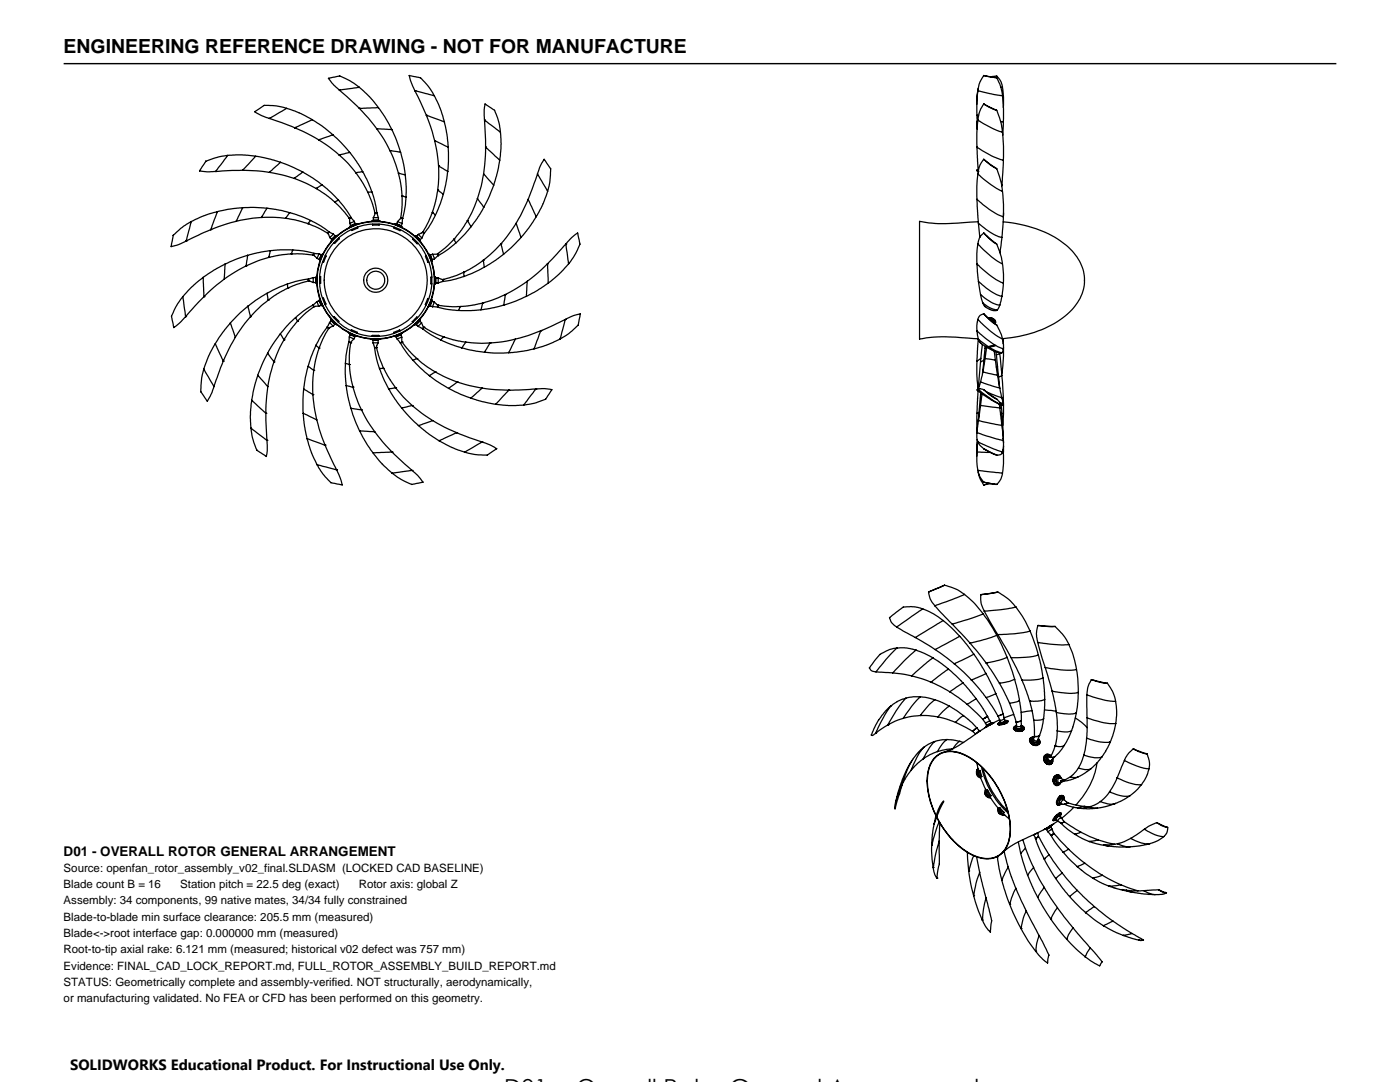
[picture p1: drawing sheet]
<svg xmlns="http://www.w3.org/2000/svg" width="279mm" height="216mm" viewBox="0 0 279 216" stroke-linecap="round" stroke-linejoin="round" font-family="sans-serif">
<g fill="none" stroke="#000" stroke-width=".25">
<path d="M67.7 18l4 3.6M67.7 18h.1M67.8 15.2l-2.3 .4 1.1 1.4 1.1 1M67.8 15.2l2.2 1 1.7 1.2M71.7 17.4l2.3 2.2 1.5 1.9M71.7 17.4l-4 .6M82.8 18.1l2.3 4.9M82.8 18.1l-.9-2.2-.2-.8 2 .4a10.8 10.8 0 0 1 3 3.6M82.8 18.1l3.9 1M82.8 18.1h.1M86.7 19.1l1.1 2.5 .9 2.7M195.2 18.1l-.3 2.4 .1 2.5"/>
<path d="M195.2 18l-.3 2.8M195.2 18.1l3.1 .7 1.8 .3M195.2 18h.1M195.2 17.7v.3M196.3 15.1l-.9 1.7-.2 1.3M196.3 15.1l2.6 .4zM197.8 15.3l1-.1a2.87 2.87 0 0 1 1.3 2.2M198.9 15.5l.3 .6a7.3 7.3 0 0 1 .9 3M200.1 19.1l.2 2.6-.1 2.6M200.1 17.4l.2 2-.1 2.1M200.1 17.4l-.4 .1M41.1 32.2l-1.3 1.9 1.5 .2 1.7-.1"/>
<path d="M43 34.2h.1M45.4 31l3-.1 2.6 .3M45.4 31l-1.7 .3-2.6 .9M45.4 31l-2.4 3.2M48.4 34l-5.4 .2M48.4 34l2.7 .1 2.7 .3M48.4 34h.1M51 31.2l2.9 .6 2.1 .6M51 31.2l-2.6 2.8M53.8 34.4l2.5 .5 2.4 .7M53.8 23.6l5 1.9M53.8 23.6h.1"/>
<path d="M56 32.4l4.4 1.9M56 32.4l-2.2 2M57.2 21.6l2.5 .9 2.6 1.4M57.2 21.6a10.1 10.1 0 0 0-4.6-.5l-1.8 1.2 1.3 .7 1.7 .6M57.2 21.6l-3.4 2M58.7 35.6l2.3 .9 2.1 1.1M58.7 35.6h.1M58.8 25.5l2.4 1.1 2.4 1.3M58.8 25.5h.1M60.4 34.3l2 1.2 1.9 1.4M60.4 34.3l-1.7 1.3M62.3 23.9l2.1 1.3 2.1 1.7"/>
<path d="M62.3 23.9l-3.5 1.6M63.1 37.6l1.7 1.1 2 1.6M63.1 37.6h.1M63.6 27.9l2.1 1.4 2 1.6M64.3 36.9l1.8 1.5 1.5 1.5M64.3 36.9l-1.2 .7M66.5 26.9l1.6 1.5 1.7 2M66.5 26.9l-2.9 1M67.6 39.9l1 1.3 1.5 2.2M67.6 39.9l-.8 .4M67.7 30.9l1.8 1.7 1.5 1.9M67.7 30.9h.1"/>
<path d="M69.8 30.4l1.4 1.8 1.2 2.1M69.8 30.4l-2.1 .5M71 34.5l1.4 2 1 1.8M71 34.5h.1M71.7 21.6l1.8 2 1.7 2.1M71.7 21.6h.1M72.4 34.3l.8 1.4 1 2.6M72.4 34.3l-1.4 .2M73.4 38.3l1 2.7 .4 1.5M73.4 38.3h.1M74.2 38.3l.6 2 .4 2.2M74.2 38.3h-.8"/>
<path d="M75.2 25.7l1.4 2.1 1.2 2.3M75.2 25.7l3 .2M75.5 21.5l1.3 1.7 1.4 2.7M75.5 21.5l-3.8 .1M77.8 30.1l.7 1.4 1 3.1M77.8 30.1l2.1 .3M77.8 30.1h.1M78.2 25.9l.9 2 .8 2.5M79.5 34.6l.5 2 .2 2.5M79.5 34.6l1.4 .3M79.5 34.6h.1M79.9 30.4l.7 2.4 .3 2.1"/>
<path d="M80.2 39.1l.1 1.9-.3 2.4M80.2 39.1l.8 .2M80.2 39.1h.1M80.9 34.9l.2 2.3-.1 2.1M81 39.3l-.1 1.7-.5 2.6M85.1 23l.9 2.5 .7 2.6M85.1 23l3.6 1.3M85.1 23h.1M86.7 28.1l.5 2.5 .3 2.5M86.7 28.1l2.8 1.3M87.3 37.9l-.3 2.2-.7 2.3M87.3 37.9l1.2 .9"/>
<path d="M87.3 37.9h.1M87.5 33.1l.1 2.4-.3 2.4M87.5 33.1l1.9 1.1M87.5 33.1h.1M88.5 38.8l-.6 1.8-1 2.3M88.7 24.3l.5 2.4 .3 2.7M89.4 34.2l-.4 2.6-.5 2M89.5 29.4l-.1 4.8M95.3 39.7l-1.1 2.7-.9 1.6M95.3 39.7l1.3 1.6M95.3 39.7h.1M96.5 34.7l-.5 2.5-.7 2.4"/>
<path d="M96.5 34.7l2 2.2M96.7 24l.2 5.4M96.7 24l-.1-2.1 .2-1.2 1.7 1.2a9.6 9.6 0 0 1 1.4 4.5M96.7 24l3.2 2.4M96.7 24h.1M96.9 29.4l-.4 5.3M96.9 29.4l2.8 2.6M96.9 29.4h.1M98.5 36.9l-1 2.7-.9 1.7M99.7 32l-.4 2.1-.8 2.8M99.9 26.4l.1 2.4-.3 3.2M105.4 39.8l-2.4 4.8"/>
<path d="M105.4 39.8l1.6 3.5M107.3 34.7l-1.9 5.1M107.3 34.7l.5-1.6 .8-1.3 1.2 1.7a10.6 10.6 0 0 1-.5 4.7M107.3 34.7l2 3.5M109.3 38.2l-.9 2.5-1.4 2.6M195 34l.2 .3M195 34l.2 .2M195 29.4l.2 4.8M195 23l.1 2M195 25.5v.3M195 39.8l.1 .1a18.8 18.8 0 0 0 4.5 3.1l.6 .3M195 29.4l.2 .1a16 16 0 0 0 4.7 2.4l.3 .1"/>
<path d="M195 23l.3 .1M195 33.9l.2-.1zM195 24.1v1.4M195 25.5h.1M195.2 34.7l-.3 4.4 .4 5.5M195.2 24l-.3 2.6 .1 2.8M195.2 34.7l.1 .1a19.9 19.9 0 0 0 4.2 3.1l.6 .3M195.2 34.2h.1M195.2 24l.2 .1a18 18 0 0 0 4.3 2.2l.4 .1M196.3 31.8a5 5 0 0 0-1.1 2.9M196.3 20.7l-.8 1.6-.3 1.7M196.3 31.8l2.6 1.9-1.1-.6z"/>
<path d="M196.3 20.7l2.6 1.3-1.4-.6zM198.9 33.7l.9 2.7 .3 1.8M198.9 22l.9 2.7 .3 1.7M199.7 24.2l.5 .1M199.9 36.9h.1M200 36.9l-.1 .2M200.1 38.2l.2 2.6-.1 2.5M200.1 26.4l.2 2.8-.1 2.8M200.2 32l-.2 4.9M200.2 24.3l-.1 2.7M34.6 47l-.5 2.2 1.5-.4 1.5-.7M36.5 59.2a10.1 10.1 0 0 0-2.2 4.1l.4 2.1 1.2-1 1.1-1.2"/>
<path d="M36.5 59.2l.5 4M37.1 48.1h.1M38.2 44.2l-1.5 .9-2.1 1.9M38.2 44.2l-1.1 3.9M40.5 55.4l-2.5 2.1-1.5 1.7M40.5 55.4l.2 3.8M40.7 59.2l-3.7 4M40.7 59.2h.1M42.1 45.8l-5 2.3M42.1 45.8h.1M43.4 42.2l-2.8 .9-2.4 1.1M43.4 42.2l-1.3 3.6"/>
<path d="M44.7 55.7l-2 1.7-2 1.8M44.9 52.7l-2.1 1.1-2.3 1.6M44.9 52.7l-.2 3M47.1 44.2l-1.7 .4-3.3 1.2M48.4 41.5l-2.9 .3-2.1 .4M48.4 41.5l2.3-.1 2.6 .2M48.4 41.5l-1.3 2.7M49.1 53.1l-4.4 2.6M49.1 53.1h.1M49.4 50.9l-2.4 .9-2.1 .9M49.4 50.9l-.3 2.2M52.2 43.4l-1.7 .1-3.4 .7"/>
<path d="M52.2 43.4h2.4l2.4 .2M52.2 43.4h.1M53.3 41.6l2.8 .4 1.7 .4M53.3 41.6l-1.1 1.8M53.3 58.5l-2.3 1.4-1.5 1.2M53.3 58.5l.2 1.4M53.5 59.9l-1.4 1.1-2.1 2.2M53.5 59.9h.1M53.6 51.4l-1.7 .5-2.8 1.2M53.6 51.4h.1M54 50l-2.7 .4-1.9 .5M54 50l-.4 1.4"/>
<path d="M57 43.6l1.9 .3 2.6 .7M57.4 56.7l-1.7 .6-2.4 1.2M57.4 56.7v.8M57.4 57.5l-2.1 1.1-1.8 1.3M57.4 57.5h.1M57.8 42.4l2.2 .7 2 .9M57.8 42.4l-.8 1.2M58.1 50.7l-2.3 .2-2.2 .5M58.1 50.7h2.2l2.2 .2M58.1 50.7h.1M58.4 49.9l-2.4-.1-2 .2M58.4 49.9l2 .2 2.3 .5"/>
<path d="M58.4 49.9l-.3 .8M61.5 44.6l1.9 .8 2 1.1M61.5 44.6h.1M61.6 55.7l-1.9 .3-2.3 .7M61.6 56.1l-2.4 .7-1.8 .7M61.6 56.1l.9 .3M61.6 55.7v.4M61.6 56.1h.1M62 44l2.1 1.2 1.6 1M62 44l-.5 .6M62.5 50.9l.8 .7M62.5 55.4l-.9 .3"/>
<path d="M62.5 55.4h.5v1h-.5M62.5 50.9h.1M62.5 55.4v1M62.7 50.6h1M62.7 50.6l-.2 .3M63 56.4h.1M63 56.4l.2 .3M63 55.4h.1M63 55.4v1M63.2 56.7h.1M63.2 55.1l-.2 .3M63.2 55.1v1.6"/>
<path d="M63.3 55l-.1 .1M63.3 51.6l.4 .2M63.7 50.6l.4 .2M63.7 50.6l-.4 1M63.7 51.8h.1M63.7 59.9l.4 1M63.8 51.8v.3M63.8 59.7l-.1 .2M63.8 55.2h.2v1.3h-.2M63.8 59.7l.6 1.4M63.8 52.1l.1 .1M63.8 59.6v.1"/>
<path d="M64.1 50.8l-.4 1M64.2 50.8h-.1M64.2 50.8l-.4 1M64.4 59.5h.2l.5 1.1-.2 .1M64.4 50.6h.1M64.4 50.6l-.2 .2M64.4 50.6l-.6 1.5M64.9 51l.2 .1-.5 1.2-.2-.1M65.4 46.5l.4 .9M65.4 46.5h.1M65.7 46.2l.8 .5M65.7 46.2l-.3 .3"/>
<path d="M65.8 47.4l.4 .4M66.1 48.1v.1M66.2 47.8l-.1 .3M66.2 47.8h.1M66.5 46.7l.4 .4M66.5 46.7l-.7 .7M66.8 40.3l2 2.1 .9 1.2M66.8 40.3h.1M66.9 47.1h.1M66.9 47.1l-.7 .7M67 47.1l-.8 .7M67.2 47h.1"/>
<path d="M67.2 47l-.2 .1M67.2 47l-1.1 1.1M67.6 47.5l.1 .2-.9 .9-.2-.2M69.7 43.6l.1 1M69.7 43.6h.1M69.8 45.3l-.1 .1M69.8 44.6l.2 .4M70 45.1l-.2 .2M70 45v.1M70.1 43.4l.6 .8M70.1 43.4l-.4 .2M70.7 44.2l.2 .4"/>
<path d="M70.7 44.2l-.9 .4M70.9 44.6v.1M70.9 44.6l-.9 .4M70.9 44.7h.4M70.9 44.7l-.9 .4M71.3 44.7h.1M71.3 44.7l-1.5 .6M71.3 45.3l.1 .2-.1 .1-1.1 .4-.1-.2M74.2 44.1l1.6 .1M74.2 44.1v.1M74.4 44.7v.2h1.3v-.2M74.5 44l-.3 .1"/>
<path d="M74.5 44h1.1M74.5 43.9v.1M74.5 43.4v.5M74.5 43.4h1M74.5 43.9h1M74.8 42.5l-.3 .9M74.8 42.5h.4M74.8 42.5h.1M75.2 42.5l.3 .9M75.5 43.9l.1 .1M75.5 43.4v.5M75.6 44l.2 .1"/>
<path d="M78.7 45.3l-.1 .2 1.1 .5h.1l.1-.2M78.8 44.7l-.1 .1M78.8 44.7l1.5 .7M79.1 44.7h-.3M79.1 44.7l1 .3M79.1 44.7l1 .4M79.3 44.2l-.2 .5M79.3 44.2l1 .4M80 43.4l-.7 .8M80 43.4l.4 .2M80 43.4h.1M80.1 45.1l.2 .3"/>
<path d="M80.1 45v.1M80.3 45.4h.1M80.3 44.6l-.2 .4M80.4 43.6l-.1 1M82.5 47.6l-.2 .1 1 .9 .1-.1M82.7 47.1h.1M82.8 47.1h.3M82.8 47.1l1.1 1.1M83.1 47.1l.7 .8M83.1 47.1h.1M83.1 47.1l.8 .7M83.5 46.8l-.4 .3"/>
<path d="M83.5 46.8l.7 .7M83.8 47.9l.1 .3M83.9 47.8l-.1 .1M83.9 48.2v.1M84.2 47.5l-.3 .3M84.4 46.3l-.9 .5M84.4 46.3l.3 .3M84.4 46.3h.1M84.7 46.6l-.5 .9M85.1 51.1l-.2 .1 .1 .3 .4 .9 .2-.1M85.5 50.7h.1M85.5 59.7l-.1-.2-.5 1.2 .2 .2"/>
<path d="M85.6 50.7l.2 .2M85.6 50.7l.6 1.5M85.8 50.9h.1M85.8 50.9l.4 1M85.9 50.9l.4 .9M86.1 59.7h.1M86.1 59.7l.1 .3M86.1 59.7l-.6 1.5M86.2 52.2h-.1M86.2 55.3h-.2v1.3h.2M86.2 51.9v.3M86.3 42.4l-.7 1.7-1.2 2.2"/>
<path d="M86.3 51.8l-.1 .1M86.3 42.4l.6 .5M86.3 42.4h.1M86.3 50.7l-.4 .2M86.3 50.7l.4 .9M86.7 51.6l-.4 .2M86.7 55.1v1.7M86.7 56.8h.1M86.7 55.1l.2 .3M86.9 42.9l-1.4 2.5-.8 1.2M86.9 56.5l-.2 .3M86.9 55.4l.1 .1"/>
<path d="M86.9 55.4v1.1M87 56.5h-.1M87 55.5h.5M87 56.5h.5M87 55.5v1M87.3 50.6l-1 .1M87.3 50.6l.2 .4M87.3 50.6h.1M87.5 55.5l.9 .3M87.5 55.5v1M87.5 51l-.8 .6M88.4 56.2l-.9 .3"/>
<path d="M88.4 55.8v.4M88.4 55.8h.1M90.6 47.7l-1.7 1.7-1.6 1.2M90.6 47.7l.4 .8M90.6 47.7h.1M91 48.5l-1.6 1.3-1.9 1.2M92.5 54.3l-1.4 .7-2.7 .8M92.5 54.3l.1 .9M92.5 54.3h.1M92.6 55.2l-2.7 .8-1.5 .2M93.3 44l-1.2 1.9-1.5 1.8M93.3 44l.7 1.2"/>
<path d="M93.3 44h.1M94 45.2l-1.3 1.5-1.7 1.8M96.4 51.9l-1.5 1.1-2.4 1.3M96.4 51.9l.3 1.4M96.4 51.9h.1M96.6 41.3l-1.4 2.3-1.2 1.6M96.7 53.3l-2.5 1.2-1.6 .7M100 48.6l-1.7 1.8-1.9 1.5M100 48.6l.5 2.1M100 48.6h.1M100.5 50.7l-1.6 1.2-2.2 1.4M100.9 58.8l-2.8 1.1-1.8 .6"/>
<path d="M100.9 58.8l-.4 2.1M100.9 58.8h.1M103 44.6l-1.9 2.7-1.1 1.3M103 44.6l1 2.8M104 47.4l-2 2-1.5 1.3M105.1 59.1l-2.1 .9-2.5 .9M105.2 56.1l-4.3 2.7M105.2 56.1l-.1 3M107 43.3l-1.5 2.2-1.5 1.9M109.3 52.6l-2 1.9-2.1 1.6M109.3 52.6l.1 3.9M109.3 52.6h.1"/>
<path d="M109.4 56.5l-2.2 1.5-2.1 1.1M112.9 48.7l-3.6 3.9M112.9 48.7l1.2-1.3 1.2-.9 .1 .6a2.83 2.83 0 0 1-.3 3.1l-1.6 2.4M112.9 48.7l.6 3.9M112.9 48.7h.1M113.5 52.6l-1.6 1.8-2.5 2.1M195 52.6l.3 3.5M195 52.6l.1 .1a20.9 20.9 0 0 0 4.5 3.5l.6 .3M195.2 48.7l-.3 2 .1 1.9M195.2 48.7l.1 .1a20.7 20.7 0 0 0 4.2 3.6l.6 .2M195.2 44.2l-4.8 .4a23.9 23.9 0 0 1-6.9-.4v23.5a33.5 33.5 0 0 1 10.8-.1h.9l-.2 4.5M195.3 44.6l.2 2.8"/>
<path d="M195.3 56.1l.4 2.7M195.3 44.6a16.3 16.3 0 0 0 4 2.6l.7 .2M195.3 56.1v.1a15.2 15.2 0 0 0 4 2.7l.7 .2M195.7 58.8l.4 1.7M195.7 58.8a9.4 9.4 0 0 0 3.5 2.1h.3M196.3 46.5a3.1 3.1 0 0 0-1.1 2.2M196.3 46.5l2.6 2.2a8.2 8.2 0 0 1-2.5-2.1zM198.9 48.7l.9 2.5 .3 1.4M200 47.4l-.4 3M200 59.1l-.5 1.8M200.1 52.6l.2 2.1-.1 1.8M200.2 44.3a21.1 21.1 0 0 1 13.8 5.8 8.7 8.7 0 0 1 2.4 5.8"/>
<path d="M200.2 43.3l-.2 4.1M200.2 56.5l-.2 2.6M200.3 42.5l-.1 .8M216.4 56a9.8 9.8 0 0 1-4.8 7.8 23.5 23.5 0 0 1-11.5 3.8M216.4 55.9v.1M37 63.2h.1M40.7 73.7a11.6 11.6 0 0 0-.5 4.6l1.2 1.7 .8-1.5 .5-1.4M40.7 73.7l2 3.5M42.7 77.1v.1M43 68.6l-1.4 2.4-.9 2.7M43 68.6l1.6 3.5M44.6 72.1l-1.9 5"/>
<path d="M44.6 72.1h.1M46 64.5l-1.6 1.8-1.4 2.3M46 64.5l1 2.8M47 67.3l-2.4 4.8M49.5 61.1l-1.6 1.3-1.9 2.1M49.5 61.1l.5 2.1M50 63.2l-1.6 2-1.4 2.1M50 63.2h.1M50.2 79.9l-.2 3 .1 2.5M50.2 79.9l2.9 2.6M51.4 74.9l-.8 2.9-.4 2.1M51.4 74.9l2 2.3"/>
<path d="M53.4 70.5l-.9 1.8-1.1 2.6M53.4 70.5l1.3 1.7M53.4 77.2l-.3 5.3M54.7 72.2l-.8 2.4-.5 2.6M54.7 72.2h.1M56 66.6l-1.6 2.2-1 1.7M56 66.6l.7 1.2M56.7 67.8l-.9 1.6-1.1 2.8M56.7 67.8h.1M59 63.4l-1.3 1.2-1.7 2M59 63.4l.4 .7M59.4 64.1l-1.3 1.6-1.4 2.1"/>
<path d="M59.4 64.1h.1M60.6 77.6l-.1 4.9M60.6 77.6l1.8 1.1M61.5 73.1l-.6 2.3-.3 2.2M61.5 73.1l1.1 .8M62.4 78.7l.3 2.6 .5 2.5M62.4 78.7h.1M62.5 60.9l-1.9 1.2-1.6 1.3M62.5 60.9l.1 .3M62.6 61.2l-1.5 1.2-1.7 1.7M62.6 73.9l-.2 2.4v2.4M62.6 73.9h.1"/>
<path d="M62.6 61.2h.1M63 68.9l-1.5 4.2M63 68.9l.7 .6M63.3 60.2l-.8 .7M63.3 60.2l.3 .9M63.6 61.1l-1 .1M63.7 69.5l-.7 2.4-.4 2M63.7 69.5h.1M63.7 60l-.4 .2M64.1 60.9l.3 .2M64.1 60.9l-.5 .2M64.4 61.1h.1"/>
<path d="M65.3 65.3l-1.3 1.8-1 1.8M65.3 65.3l.3 .2M65.6 65.5l-1.2 2.2-.7 1.8M65.6 65.5h.1M65.8 64.3l-.5 1M65.8 64.3l.7 .8M66 63.6l.1 .4M66 63.6l1.2 1.2M66.1 63.6h-.1M66.1 64l-.3 .3M66.1 64l.7 .7M66.1 64h.1"/>
<path d="M66.1 64l.8 .7M66.5 65.1l-.9 .4M66.6 63.4l.1-.2 .3 .2 .6 .7-.1 .2M66.8 64.7l-.3 .4M66.9 64.7l.3 .1M66.9 64.7h-.1M67.2 64.8h.1M68.9 72.5v2.1l.2 2.3M68.9 72.5l.8 .2M69.1 76.9l.3 2.1 .6 2.5M69.1 76.9l1.3 .4M69.6 68.2l-.5 2.6-.2 1.7"/>
<path d="M69.6 68.2l.4 .2M69.7 66.4v.1M69.7 66.5l.2 .2M69.7 67.2l-.1 1M69.7 67.2l.9 .4M69.7 66.5l1.5 .6M69.7 72.7l.2 1.9 .5 2.7M69.7 72.7h.1M69.9 66.8l1 .3M69.9 66.7v.1M69.9 66.8l-.2 .4M69.9 66.7l1 .4"/>
<path d="M70 68.4l-.3 2.5v1.8M70 68.4h.1M70.1 66v-.2l.2 .1 1 .4v.2M70.4 77.3l1.1 3 .6 1.5M70.4 77.3h.1M70.6 67.6l-.6 .8M70.8 67.2l-.2 .4M71.2 67.1h-.3M71.2 67.1h.1M74.1 67.6l.1 .1M74.1 67.7l.3 .1M74.2 67.7h1.5"/>
<path d="M74.3 67.1v-.2h1.3v.2M74.4 67.8v.1M74.4 67.8h1.1M74.4 68.4l.4 1M74.4 67.9v.5M74.4 68.4h1.1M74.4 67.9h1.1M74.8 69.4l.3 2.2 .6 2M74.8 69.4h.3M75.1 69.4l.4 1.5 1.1 2.6M75.1 69.4h.1M75.5 68.4l-.4 1"/>
<path d="M75.5 67.9v.5M75.5 67.8v.1M75.7 73.6l1.9 4M75.7 67.7l-.2 .1M75.8 67.7h-.1M76.6 73.5l1.3 2.3 1.1 1.6M76.6 73.5l-.9 .1M76.6 73.5h.1M77.6 77.6l1.2 2 1.4 1.8M78.7 67.1h.1M78.7 67.1l.3 .1M79 77.4l1.5 1.8 1.8 1.7"/>
<path d="M79 77.4l-1.4 .2M79 77.4h.1M79 67.2h.1M79.1 67.2l.2 .5M79.3 67.7l.6 .7M79.8 66v-.2l-1.1 .5h-.1v.2M79.9 68.4l1.2 1.9 1.3 1.6M80 66.7v.1M80 66.8l.2 .5M80 66.7l-1 .5M80 66.8l-.9 .4M80.2 66.5l-.2 .2"/>
<path d="M80.2 67.3l.1 1M80.2 67.3l-.9 .4M80.2 66.5l-1.5 .6M80.2 66.5h.1M80.3 68.3l1.3 1.7 1.6 1.5M80.3 68.3l-.4 .1M80.3 68.3h.1M82.4 71.9l3.3 3.1M82.7 64.8h.1M83 64.8h-.3M83 64.8h.1M83.1 64.8l.3 .3"/>
<path d="M83.2 71.5l2 1.7 1.7 1M83.2 71.5l-.8 .4M83.2 71.5h.1M83.3 63.4l-.1-.1-.9 .9 .1 .1M83.4 65.1l.9 .5M83.8 64v.1M83.8 64.1l.3 .3M83.8 64l-.8 .8M83.8 64.1l-.7 .7M83.9 63.6v.1M83.9 63.7l-.1 .3M83.9 63.7l-1.2 1.1"/>
<path d="M84.1 64.4l.5 .9M84.1 64.4l-.7 .7M84.3 65.6l1.5 1.1 2.2 1.1M84.6 65.3l1.9 1.1 2 .8M84.6 65.3l-.3 .3M84.6 65.3h.1M85.5 61.2h.1M85.7 75l1.4 1 2.4 1.5M85.8 61l-.3 .2M85.9 61h-.1M85.9 61l.4 .2M86.2 60l.1 .1"/>
<path d="M86.2 60l-.4 1M86.3 60.1l.4 .2M86.3 60.1l-.4 .9M86.3 61.2l1 .1M86.7 60.3l.8 .6M86.7 60.3l-.4 .9M86.9 74.2l2.1 1.1 2.3 .9M86.9 74.2l-1.2 .8M86.9 74.2h.1M87.3 61.3l2.2 .5 2 .1M87.5 60.9l2.7 .3h1.6M87.5 60.9l-.2 .4"/>
<path d="M87.5 60.9h.1M88 67.8l4.1 1.6M88.5 67.2l2.1 .6 2.4 .5M88.5 67.2l-.5 .6M88.5 67.2h.1M89.5 77.5l2.4 1.2 2.1 .7M91.3 76.2l2.4 .7 2.5 .5M91.3 76.2l-1.8 1.3M91.3 76.2h.1M91.8 61.2l-.3 .7M91.8 61.2h.1M92.1 69.4l2.9 .7 1.7 .2"/>
<path d="M93 68.3l3.2 .2 1.6-.1M93 68.3l-.9 1.1M94 79.4l2.3 .8 2.6 .5M96 61.8l-2 .2-2.5-.1M96.2 77.4l2.7 .4 2.6 .1M96.2 77.4l-2.2 2M96.3 60.5l-1.6 .4-2.9 .3M96.3 60.5l-.3 1.3M96.3 60.5h.1M96.7 70.3l2 .1h2.8M97.8 68.4l-1.1 1.9M97.8 68.4h.1"/>
<path d="M100.5 60.9l-1.9 .5-2.6 .4M101.5 77.9l-2.6 2.8M101.5 77.9h.1M102.8 67.7l-1.3 2.7M106.6 69.6l-2.1 .5-3 .3M106.9 77.6l-5.4 .3M106.9 77.6l1.8-.1 1.4 .3-1.1 1.7a11.6 11.6 0 0 1-4.5 1.3M106.9 77.6l-2.4 3.2M106.9 77.6h.1M107.9 66a32.1 32.1 0 0 1-10.1 2.4M107.9 66l-1.3 3.6M107.9 66h.1"/>
<path d="M111.8 67.6l-2.8 1.3-2.4 .7M112.8 63.7l-4.9 2.3M112.8 63.7l1.6-.7 1.4-.4-.4 2.1a9.1 9.1 0 0 1-3.3 2.8l-.3 .1M112.8 63.7l-1 3.9M112.8 63.7h.1M195 66l.3 1.7M195 72.1l-.1 2.5 .3 2.5M195 66l.1 .1a22.3 22.3 0 0 0 4.5 3.3l.6 .2M195.2 77.6l.3-.1 .8 .3M195.2 77.6l-.3 .3 4 2.5a1.82 1.82 0 0 0 1.4 .5l-.1-.3M195.2 63.7l-.3 1.2 .1 1.1M195.2 77.1v.4"/>
<path d="M195.2 77.6l.2 .3a17.1 17.1 0 0 0 4.3 2.8l.4 .1M195.2 63.7l.1 .2a21 21 0 0 0 4.2 3.4l.6 .3M195.2 78l-.2 4.5M195.3 77.2l-.1 .3M195.3 77.4l-.1 .2M195.3 67.7l.3 .7 1.5 1 1.9 .9 1 .1M195.3 77.4l.2 .2M195.3 67.7a16.8 16.8 0 0 0 4 2.5l.7 .2M195.3 77.1l-.1 .1M195.4 77.1l-.1 .1M195.7 72.2l-.4 5M195.7 76.2l-.4 1.2"/>
<path d="M195.7 78.7l-.4 5.1M195.7 76.2l3.8 1.3M195.7 78.4v.3M195.8 71.5l-.8 .6M196 78.6l-.3 2.3M196 78.6l-.3 .1M196 68.7l-.3 3.5M196.1 74.2l-.4 2M196.1 60.5l.5 .7M196.1 74.2l3 .7M196.1 60.5h.1a5.1 5.1 0 0 0 2.8 1.3h.1M196.1 73.9h.1"/>
<path d="M196.1 73.9v.6M196.3 62.6l-.2 .1a1.34 1.34 0 0 0-.9 1M196.3 77.8l2.6 1.9a6.5 6.5 0 0 1-2.4-1.8zM196.3 62.6l2.6 2.3a6.8 6.8 0 0 1-2.4-2zM196.4 71.9l-.7 .3M196.6 71.5l-.5 2.7M196.6 61.2l1.3 .7 .6 .1 .6-.2M196.6 69.5l-.5 4.4M196.6 71.5l2 .4M196.6 69.1v.4M196.9 78.2l3.1 1.2M196.9 69.4l.8-.4h.9l-2 .5"/>
<path d="M196.9 69.3l-.3 2.2M197.3 63.5l.9 .1 .3 .2M197.3 63.5a.83 .83 0 0 1 1.2 .6M197.3 63.5h.7l.4 .3 .1 .3M197.4 63.6l.8 .2 .3 .4M197.5 63.7h.4a.6 .6 0 0 1 .5 .8l.1-.3M197.7 63.5h-.4M197.8 63.5a.71 .71 0 0 1 .7 .6M197.9 64.1l.2 .1M198.1 63.5l.1 .1M198.4 70.1l.2 1.8M198.5 64.1v.1"/>
<path d="M198.5 63.8v.3M198.5 63.8l.2 .3-.1 .5M198.6 71.9l.5 3M198.7 64.2l-.2 .4 .2-.4M198.8 70.2l.3 2.9M198.9 79.6l1.2 1.2M198.9 64.9l.9 1.8 .3 .9M199.1 74.9l.4 2.6M199.1 73.1l.4 4.2M199.1 73.1l-.3 .1M199.5 70.5l.5 4.4M199.5 77.5l.5 1.9"/>
<path d="M199.5 60.9l-.4 .9M199.5 70.5l-.6 .3M199.5 70.4v.1M200 74.9l.2 5M200 79.4l.2 1.2M200 74.9l-.7 .3M200.1 67.6l.2 1.2-.1 .8M200.1 73.7l-.2 1M200.1 73.7l-.3 .1M200.2 67.6v1.1M200.2 79.9l.1 .9M200.2 69.6l-.2 .8"/>
<path d="M200.2 79.9l-.1 .1M200.3 69.4l-.2 4.3M50.1 85.4a10.1 10.1 0 0 0 1.3 4.5l1.8 1.2 .1-1.2v-2M50.1 85.4l3.2 2.5M53.1 82.5l.2 5.4M53.1 82.5h.1M53.3 87.9h.1M60.5 82.5l.3 2.6 .5 2.4M60.5 82.5l2.7 1.3M61.3 87.5l.9 3 1.1 2.2M61.3 87.5l3.6 1.3M63.2 83.8l.5 1.7 1.2 3.3"/>
<path d="M63.3 92.7a10.6 10.6 0 0 0 2.9 3.6l2.1 .5-.3-1.2-.8-1.9M63.3 92.7l3.9 1M64.9 88.8l2.3 4.9M64.9 88.8h.1M67.2 93.7h.1M70 81.5l.9 2.5 .9 2M70 81.5l2.1 .3M71.8 86l1.4 2.6 1.2 1.7M71.8 86l3 .1M72.1 81.8l1.2 2.2 1.5 2.1M72.1 81.8h.1M74.4 90.3l1.8 2.3 2 1.8"/>
<path d="M74.8 86.1l1.6 2.2 1.8 1.9M78.2 90.2l4 3.7M78.2 90.2l-3.8 .1M78.2 90.2h.1M80.2 81.4l1.7 2 1.6 1.5M82.2 93.9l1.7 1.6 .5 .7-.2 .1a4.2 4.2 0 0 1-2.4 .2l-1.8-.9-1.8-1.2M82.2 93.9l-4 .5M82.2 93.9h.1M82.3 80.9l1.9 1.6 2.2 1.4M82.3 80.9l-2.1 .5M82.3 80.9h.1M83.5 84.9l2.1 1.7 2 1.3"/>
<path d="M86.4 83.9l2.3 1.3 2.4 1.1M86.4 83.9l-2.9 1M87.6 87.9l2.6 1.4 2.5 .9M91.1 86.3l5.1 1.9M91.1 86.3l-3.5 1.6M91.1 86.3h.1M96.2 88.2l1.6 .6 1.3 .7-1.7 1.2a11.1 11.1 0 0 1-4.7-.5M96.2 88.2l-3.5 2M96.2 88.2h.1M98.9 80.7l2.6 .2 3-.1M195 82.5v3.6M195 86.3l-.1 1 .3 .9"/>
<path d="M195 90.2l-.1 1.9 .3 1.8M195 88.8l-.1 2.2M195 86.3l5.2 1.6M195 90.2l2.6 .1M195 88.8h.1M195 87.7v1.1M195.1 88l-.1 2.2M195.2 88.2l.3 .6 .8 .7M195.2 93.9l.3 1.1 .8 1.2M195.2 88.2l4.9 2M195.2 93.9l4.9 .5M195.2 94.2l.4 1.3 .7 1.3"/>
<path d="M195.3 83.9l-.3 2.4M195.3 83.9l4.7 1M195.3 83.8l-.1 .3M195.3 83.8h.1M195.4 82.3l-.4 .2M195.7 80.9l-.4 3M195.7 80.9l3.8 .5M196.3 89.5l2.6 1.3-1.4-.6zM196.3 96.2l2.6 .5zM196.3 96.8h.1M197.8 96.5l-1.5 .3M199.4 80.6l.1 .8"/>
<path d="M199.5 80.6v.9M199.5 81.4l.5 3.5M199.6 80.3l.6 .3M199.8 80.8l.2 1.7M200 84.9l.2 3M200 82.5l.2 5M200 82.5l-.3 .1M200 90.3h.2M200.1 80.8h.1M200.1 90.2l-.1 .3a.89 .89 0 0 1-1.1 .3M200.1 94.4l-.4 1.3-.8 1M200.2 89.6v.7"/>
<path d="M200.2 87.5h.1M200.2 87.9l.1 1.2-.2 1.1M200.2 90.3l.1 2.2-.2 1.9M200.2 87.5l.1 .9M200.3 80.9l-.2 4M200.3 89l-.1 1.5M185.3 118.1a4.3 4.3 0 0 0 1.2 2.8M185.3 118.1l3.2-1.3zM188.5 116.8l2.6 .9 1.4 .9M192.5 118.6a18.5 18.5 0 0 1 3.7 3.9M192.5 118.6l-6 2.3M195.7 118.7a5.2 5.2 0 0 0 .7 3.3"/>
<path d="M195.7 118.6l3.4-.5zM199.1 118.1l2.2 1.5 1.4 1.5M174.8 134.1l3.4 .2M178.2 134.3l3.8 .6M179 125.1l3.7 2.1M179 129.3h1.9l1.9 .4M179 129.3a5.9 5.9 0 0 0-5 3.3l-.5 .7a1.27 1.27 0 0 0 1.3 .8M179 129.3l-2.2 2.3-2 2.5M180.8 139.3l-1.8 .7-1.2 .9M180.8 139.3l-.1 .1a19.1 19.1 0 0 0-3.2 4.6l-.3 .6M182 134.9l3.8 1.2M182.7 127.2l3.9 2.4"/>
<path d="M182.8 129.7l3.4 1.6M182.8 129.7l-2 1.8-2.6 2.8M183.7 139l2.9 .6M183.7 139h-1.5l-1.4 .3M183.7 139l-.1 .1a14.9 14.9 0 0 0-3 3.7l-.3 .5M184.1 121.5a14.9 14.9 0 0 1 4.1 2.3M184.1 121.5l-2.2-.5a2.69 2.69 0 0 0-2 .4l-2.4 1.8a2.8 2.8 0 0 0 1.5 1.9M184.1 121.5l-5.1 3.6M185.8 136.1l3.7 1.9M185.8 136.1h.1M186.2 131.3l3.1 2.2M186.2 131.3l-4.2 3.6"/>
<path d="M186.5 120.9l3.5 3.6M186.6 139.6l2.9 1.3M186.6 139.6l-.1 .1a14.1 14.1 0 0 0-2.8 3v.1M186.6 129.6l3.8 2.8M188.2 123.8l1.7 1.5 1.6 1.7M188.2 123.8l-5.5 3.4M189.3 133.5l2.9 2.8M189.3 133.5l-3.5 2.6M189.5 138l1.8 1.2 1.7 1.3M190 124.5l3.6 3.8M190.4 132.4l3.5 3.3M190.4 132.4h.1"/>
<path d="M191.5 127l2.8 3.5M191.5 127l-4.9 2.6M192.2 136.3l2.6 3.2M192.2 136.3l-2.7 1.7M193.6 128.3l3.2 4M193.9 135.7l2.9 3.5M193.9 135.7h.1M194.3 130.5l2.5 3.9M194.3 130.5l-3.9 1.9M194.8 139.5l1.4 1.9 .9 1.5M194.8 139.5l-1.8 1M196.2 122.5l2.7 4.3"/>
<path d="M196.2 122.5l-3.1 1.1-3.1 .9M196.4 122l2.7 4.6M196.8 134.4l1.9 4M196.8 134.4l-2.9 1.3M196.8 139.2l2.4 3.7M196.8 132.3l2.7 4M196.8 132.3h.1M198.7 138.4l1 2.4 .5 1.6M198.7 138.4l-1.9 .8M198.9 126.8l2.1 4.4M198.9 126.8h-.1a18.3 18.3 0 0 1-4.6 1.4l-.6 .1M199.1 126.6l2.7 4.6"/>
<path d="M199.5 136.3l2 4M199.5 136.3h.1M201 131.2l1.5 4.3M201 131.2a13.5 13.5 0 0 1-3.9 1.1h-.3M201.8 131.2l2.1 4.5M202.5 135.5l.9 4.3M202.5 135.5a6.8 6.8 0 0 1-2.8 .8h-.2M202.7 121.1l1.3 1.9 1.6 2.9M202.7 121.1l-1.5 .4-4.8 .5M203.4 139.8l.4 2.4v1.6M203.4 139.8l-.5 .3-1.4 .2M203.9 135.7h.1"/>
<path d="M204 135.7l1.5 4.2M205.5 139.9l.8 3.8M205.5 139.9h.1M205.6 125.9l1.6 4.8M205.6 125.9l-.1 .1a23.2 23.2 0 0 1-5.7 .6h-.7M207.1 124.8a5.2 5.2 0 0 0 0 3.4M207.1 128.2l1.5 5M207.1 124.8l3.5 .2zM207.1 128.2l.7 .1a18 18 0 0 0 5.3 .3h.2M207.2 130.7l1 4.6M207.2 130.7a12.6 12.6 0 0 1-4.7 .5h-.7M208.2 135.3l.3 4.2"/>
<path d="M208.2 135.3a8.8 8.8 0 0 1-4 .4h-.3M208.5 139.5l-.2 3.9M208.5 139.5a3.8 3.8 0 0 1-2.7 .4h-.3M208.6 133.2l1.4 4.7M208.6 133.2h.1a20.6 20.6 0 0 0 5.5 .5l.6-.1M210 137.9l.8 4.3M210 137.9h.1a17.4 17.4 0 0 0 4.6 .4l.5-.2M210.6 125l1.7 1.8 1 1.8M213.3 128.6a17.2 17.2 0 0 1 1.5 5M214.8 133.6l.3 1.7 .1 2.8M215.2 138.1l-.4 4.1M216.9 138.6l.1 4.6"/>
<path d="M216.9 138.6l.4 .2a18 18 0 0 0 4.9 1.1h.4M217.8 135.6l-.1 .3a4.9 4.9 0 0 0-.8 2.7M217.8 135.6l3.2 .7-1.2-.1zM221 136.3l1 1.6 .6 2M222.6 139.9a12.1 12.1 0 0 1 .1 4.5M174.7 146.3h.1M177.2 144.6l-2.5 1.7M177.2 144.6h.1M177.8 140.9l-1.7 1.8a14.5 14.5 0 0 0-2.2 3.9l.2 .2 .6-.5M177.8 140.9l-.1 .1a19.7 19.7 0 0 0-2.6 4.6l-.4 .7M179.4 158l-.6 2M180 156.6l-.9 2.3"/>
<path d="M180.1 156.4l-1.5 5 .2-1.4M180.3 143.3l-1.7 .6-1.4 .7M181.9 153.7l-1.1 1.4-.8 1.5M182 151.8l-.7 1.2-1.2 2.6-1.3 4.4M183.7 142.8h1.7l1.8 .3M183.7 142.8l-1.8 .1-1.6 .4M183.7 142.8h.1M184.3 151.4l-1.2 1-1.2 1.3M184.4 149.1l-1.2 1.1-.7 .9a14.6 14.6 0 0 0-2.4 5l-.2 .6 .1-.1M186.5 151.2a5.1 5.1 0 0 1 6.2-.5 17.8 17.8 0 0 1 8.9 15.6 4.9 4.9 0 0 1-3.6 5 8.2 8.2 0 0 1-6.8-2.6 17.8 17.8 0 0 1-6.1-14.1 5.9 5.9 0 0 1 1.4-3.4zM186.6 148a5.1 5.1 0 0 0-3.6 3.2l-1.1 2.5M186.6 148a9.1 9.1 0 0 0-2.2 3.2l-.1 .2"/>
<path d="M186.7 151.1a5 5 0 0 1 5.9-.4 17.7 17.7 0 0 1 9 15.5 5.1 5.1 0 0 1-3.2 4.9 7.4 7.4 0 0 1-6.5-1.9l-.4-.4a18.1 18.1 0 0 1-6.4-13.7 6 6 0 0 1 1.6-4zM187.1 150l-1.5 .6-1.3 .8M187.2 143.1l2.2 .6 1.3 .4M189 147.6l2.6 .3M189 147.6l-1.3 .1-1.1 .3M189 147.6a6.1 6.1 0 0 0-1.8 2.2l-.1 .2M189.5 140.9l2.8 1.9M189.5 140.9l-1.2 1-1.1 1.2M190.1 149.4l-1.1 .1-1.9 .5M190.7 144.1l3.4 1.8M191.6 147.9l.7 .2M191.6 147.9l-.8 .6-.6 .9"/>
<path d="M192.3 142.8l1.7 1.4 1 1.1M192.3 142.8l-.7 .4-.9 .9M193 140.5l3.1 3M194.1 145.9l.6 .6M194.9 154.4l.2 .1M194.9 154.5h.1M195 145.3l.5 .6-.3 .1-.3 .3M195 145.3l-.9 .6M195 152.2l.3 1.5M195.2 153.5l-.2 .5 .1 .4 .2 .4 .3 .1a.86 .86 0 0 1-.4-1.4zM195.2 153.5l-.1 .1M195.2 153.3a1.07 1.07 0 0 0-.3 1.1 1.07 1.07 0 0 0 .8 .8h-.1"/>
<path d="M195.3 153.7a.92 .92 0 0 0 .3 1.2M195.3 153.7l-.1 .1a.84 .84 0 0 0 .4 1.1M195.3 153.7h.3M195.5 154.9h.1M195.6 154.9h.1M195.6 153.7a.92 .92 0 0 0 .3 1.2M195.6 153.7l.3 1.2M195.6 154.9l1.1 2.6 .2 .3 .2-.1M195.6 154.9h.3M195.9 153a17.2 17.2 0 0 0 5.3 9.2M196.1 143.5l.6 .8M196.2 153.4a17 17 0 0 0 4.9 8.4"/>
<path d="M196.6 158.2v.2M196.7 144.3l.2 .4M196.7 158.1l-.1 .5 .2 .2 .4 .1M196.7 157.5a1.15 1.15 0 0 0 1 1.7M196.7 145.1h.1M196.8 157.7v.1a.9 .9 0 0 0 .8 1.2 .89 .89 0 0 1-.8-1.3zM196.8 157.8a.93 .93 0 0 0 .7 1.1M196.8 157.8a.93 .93 0 0 0 .8 1.2M196.9 144.8l-.2 .3M196.9 144.7v.1M196.9 144.8h.1M196.9 158.9h.2"/>
<path d="M197.1 142.9l-1 .6M197.1 142.9l.7 1.3M197.1 157.7a.93 .93 0 0 0 .7 1.1M197.1 157.7l.7 1.1M197.5 143.8l-.8 .5M197.5 158.9l1.9 2.6M197.8 144.2v.1M197.8 144.2l-.9 .5M197.8 158.8l-.3 .1M197.8 144.3h.3M197.8 144.3l-.9 .5M198.1 144.3h.1"/>
<path d="M198.1 144.3l-1.4 .8M198.2 144.3l.2-.1-1.8 1-5.3 3.6-1.8 .9-1 .3M198.2 144.3l-.8 .4M198.2 144.3h.1M199.2 142.9l.3 .8M199.4 144.5v.1h-.1M199.4 144.3v.2M199.5 143.7l-1.1 .5M199.5 144.3l-.4 .2M199.5 143.7l.1 .4M199.5 144.2l-.1 .1M199.6 144.1l-.1 .1"/>
<path d="M199.6 144.1h.1M200.2 142.4l.2 1M200.2 142.4l-1 .5M200.4 143.4l.2 .4M200.4 143.4a.9 .9 0 0 1-.9 .3M200.6 143.8h.1a.31 .31 0 0 1 .5 .1 .31 .31 0 0 1-.3 .4l-1 .3a.53 .53 0 0 1-.8-.2l.5-.3M200.6 143.8l.2 .1M200.6 143.8h.1M200.6 143.8l-.1 .2a.62 .62 0 0 1-.9 .1M200.6 143.8l-.5 .3h-.5M200.7 143.8l.5 .1M200.8 143.9h.1a.3 .3 0 0 1-.1 .3 .3 .3 0 0 1-.3 .1l-.9 .2-.2-.1v-.1"/>
<path d="M200.8 143.9l.2 .1M201 144v.1M201 144a1.52 1.52 0 0 1-1.6 .5M201 144.1h.1M201.5 140.3l1.3 3.8M202.3 145.4l.2 .1M202.3 142.6l-1.9 .7M202.5 145.3l.3-.4-.1 .1a.38 .38 0 0 0-.1 .5 .38 .38 0 0 0 .4 .2h.8a.37 .37 0 0 0 .4-.4 .37 .37 0 0 0-.4-.4l.4 .4M202.5 145.3v.2M202.5 145.5l.2 .3M202.5 145.3a1.01 1.01 0 0 0 1.7 0M202.5 145.6v.1"/>
<path d="M202.5 145.6l.1 .2M202.8 144.1v.6M202.8 144.1h.1M202.8 144.7a.55 .55 0 0 0 .3 .7 .55 .55 0 0 0 .7-.1v-.6M202.8 144.7a.54 .54 0 0 0 .5 .3 .54 .54 0 0 0 .5-.3M202.8 144.9l-.4 .2-.1 .2M202.8 145.1a.53 .53 0 0 0 .6 .4 .53 .53 0 0 0 .5-.4h-.1M203.8 143.8v.9M203.8 143.8l-1 .3M203.8 144.7a.58 .58 0 0 1 .6 .6 .58 .58 0 0 1-.6 .6h-.8a.57 .57 0 0 1-.6-.2 .57 .57 0 0 1 0-.7l.4-.2M203.8 144.8l.5 .2 .1 .3M204.2 145.3v.2"/>
<path d="M204.2 145.6l-.3 .3M204.2 145.5h.1M204.2 145.6l-.1 .2M204.2 145.5l-.2 .3M204.2 145.5l-.4 .4M204.2 145.5v.1M204.2 145.6h.1M205.5 147.7l.1 .1M205.6 147.8v.2M205.7 147.8a.9 .9 0 0 0 1.1 .9l.4-.2M205.7 147.7h.1M205.7 147.7l-.1 .1"/>
<path d="M205.7 147.7a.86 .86 0 0 0 .5 .9 .86 .86 0 0 0 1-.3M205.7 147.8a.91 .91 0 0 0 .5 .8 .91 .91 0 0 0 1-.1M205.7 147.6v.2M205.7 147.6a.88 .88 0 0 0 .6 .9 .88 .88 0 0 0 1-.3M206 141.8l-2.2 .4M206.1 147.1l.1 .1M206.2 147.4a.51 .51 0 0 0 .2 .8 .51 .51 0 0 0 .7-.4M206.3 147.2a.53 .53 0 0 0 .2 .9 .53 .53 0 0 0 .7-.5M206.3 147.2l-.6 .4M206.3 147.2a.65 .65 0 0 0-.5 .8 .65 .65 0 0 0 .8 .5h.1a.54 .54 0 0 0 .5-.3 .54 .54 0 0 0 0-.6M206.3 143.7l.1 3.3M206.4 147.1l-.6 .1-.3 .3"/>
<path d="M206.4 147.1h.1M206.4 147v.2M206.4 147h.1M206.4 147a.8 .8 0 0 0-.9 .6 .8 .8 0 0 0 .6 1 .83 .83 0 0 0 1.1 .1 .83 .83 0 0 0 .2-1.1l-.2-.2M206.5 148.7h.1M207.2 147.6l.1 .6M207.2 148.4v.1M207.2 147.5l.3 .3v.5M207.2 148.4l-.3 .3h-.4M207.3 148.3l.1 .2M207.3 148.2l-.1 .2M207.3 148.2h.1"/>
<path d="M207.5 146.8l-.2 .3a.6 .6 0 0 1-.2 .6 .6 .6 0 0 1-.6 .1l-.1-.1a.33 .33 0 0 1-.2-.3 .33 .33 0 0 1 .2-.3M207.5 146.8l-.5 .2h-.6M208.3 143.4l-.3 1.8-.5 1.6M208.3 143.4a2.35 2.35 0 0 1-1.9 .3h-.1M208.3 151.1l.1 .2M208.4 151.3h-.1M208.5 141.7l2.3 .2M208.6 150.9l-.2 .4M208.6 150.9a.88 .88 0 0 0-.1 1 .88 .88 0 0 0 .9 .5M208.7 150.6a1.03 1.03 0 0 1 1 .2 .88 .88 0 0 0-1.3 0 .88 .88 0 0 0 .1 1.2 .86 .86 0 0 0 1.1 .5 .86 .86 0 0 0 .5-1.1 .96 .96 0 0 1-.4 1.1M208.7 150.9a.86 .86 0 0 0-.2 1 .86 .86 0 0 0 .8 .5M208.8 150.8h.6a.7 .7 0 0 0-.9 .4 .7 .7 0 0 0 .5 1l.2 .1a.57 .57 0 0 0 .7-.6"/>
<path d="M208.8 150.8a.85 .85 0 0 0-.4 1 .85 .85 0 0 0 .9 .6M208.8 150.8a.86 .86 0 0 0-.2 1.1 .86 .86 0 0 0 1 .4M209 150.5l.1 .2M209 152.4h-.1M209 152.4l.1 .1M209.2 151a.51 .51 0 0 0-.3 .7 .51 .51 0 0 0 .8 .1M209.3 150.9a.5 .5 0 0 0 .1 .8 .5 .5 0 0 0 .7-.4l.4-.3M209.3 150.9a.53 .53 0 0 0-.3 .8 .53 .53 0 0 0 .8 .1M209.5 152.3h.1M209.5 152.3l-.5 .1M209.5 152.3l-.2 .1M209.5 152.3l-.1 .1"/>
<path d="M209.5 151.1h.1M209.6 152.3h-.1M209.6 152.3h.1M209.7 150.8l-.4 .1M209.8 152l.1 .3M209.9 151.7l-.3 .6M210.3 155.3h.1M210.4 156.5h.2M210.5 151l-1 .1M210.5 151l-.3 .1h-.7M210.6 148.8l-.6 1.6-.5 .7M210.6 148.8h.1"/>
<path d="M210.6 156.5h.3M210.6 156.5l.1 .2M210.6 156.5h.2M210.8 154.8h.1M210.8 154.8a.91 .91 0 0 0-.2 1.7M210.8 142.2l.2 3.6M210.8 142.2h.1a8.9 8.9 0 0 0 3.7 .1l.2-.1M210.8 154.8a.89 .89 0 0 0-.6 .8 .89 .89 0 0 0 .4 .9M210.9 160l.1 .3M210.9 154.8h.1M210.9 154.8a.58 .58 0 0 0-.6 .5M210.9 154.8h.2"/>
<path d="M211 154.8a.88 .88 0 0 0-.8 .7 .88 .88 0 0 0 .4 1M211 154.6v.2M211 145.8l-.1 1.4-.3 1.6M211 145.8h.1M211.1 154.8l.5 .4M211.1 154.8a.89 .89 0 0 0-.8 .8 .89 .89 0 0 0 .6 .9M211.1 154.6l.3 .1M211.3 155.2a.52 .52 0 0 0-.6 .4 .52 .52 0 0 0 .5 .6M211.4 154.7l.3 .6M211.4 154.7l.4 .6M211.4 154.7a.93 .93 0 0 0-1.1 .2 .93 .93 0 0 0-.1 1.1 .75 .75 0 0 0 .7 .7 .75 .75 0 0 0 .8-.6M211.5 156.2l-.6 .3"/>
<path d="M211.5 155.2a.54 .54 0 0 0-.7 .5 .54 .54 0 0 0 .6 .5l.1 .2M211.5 158.9h.4M211.5 155.2a.59 .59 0 0 0-.7-.3 .59 .59 0 0 0-.4 .7 .59 .59 0 0 0 .3 .8 .59 .59 0 0 0 .8-.2M211.6 158.8l.2 .1M211.6 156.2l-.3 .4-.4 .1M211.7 155.8l.6 .1-.7 .3M211.8 158.9h.1M211.8 158.8v.1M211.8 158.9h-.3M211.9 158.9l.1 .1M211.9 158.9l-.6 .1M212 159l.2 .5a.4 .4 0 0 0-.3-.5 .4 .4 0 0 0-.5 .3l-.3 .5a.39 .39 0 0 0 .1 .6 .39 .39 0 0 0 .5-.1l-.3 .2-.4-.2"/>
<path d="M212 159a.97 .97 0 0 0-.8 1.4M212.1 159.4a.53 .53 0 0 0-.6 .2 .53 .53 0 0 0 .1 .7M212.1 158.8l.2 .4v.3M212.3 159.6a.56 .56 0 0 0-.2-.8 .56 .56 0 0 0-.8 .2l-.3 .5-.1 .6M212.4 159.6l-.3-.2a.58 .58 0 0 0-.6 .8l.4 .2M212.4 148.7l-1 1.4-.9 .9M212.4 148.7a2.58 2.58 0 0 1-1.8 .2v-.1M212.4 155.6l-.3-.1a.59 .59 0 0 0-1 0v.4a.29 .29 0 0 0 .2 .3 .29 .29 0 0 0 .3 0M212.4 155.6l-.7 .2M213.6 155l-1.6 .8M213.6 155h.1M213.9 145.8l-.6 1.3-.9 1.6"/>
<path d="M213.9 145.8a3.1 3.1 0 0 1-2.7 .1l-.2-.1M214.6 143.3l1.4 1 1 .9M214.8 142.2l-.9 3.6M215.1 155l-2.1 .8h-1.3M215.2 153.2l-.8 1.1-.8 .7M215.2 153.2l.1 .1a3.3 3.3 0 0 0 2.5 .1M216.3 150.7l-1.1 2.5M216.9 147.3l-.6 3.4a6.6 6.6 0 0 0 3.4 .4l.2-.1M216.9 147.3h.1a11.1 11.1 0 0 0 3.9 .8l.7-.1M217 143.2l-.1 4.1M217 143.2l.1 .1a18 18 0 0 0 4.9 1.1h.7M217.8 153.4l-1.9 1.3a2.05 2.05 0 0 1-2.3 .3"/>
<path d="M218.9 152.2a15.7 15.7 0 0 1-4.2 8.4M219.6 159.9l-1 .6-1.1 .5M219.9 151l-1.1 1.4-1 1M221.4 158l-.8 1.1-1 .8a6.1 6.1 0 0 0 2.9 .5l1.1-.5 1.9-1.1M221.4 158h.1a9.3 9.3 0 0 0 3.6 .9l.4-.1M221.4 158h.1M221.6 148l-.9 1.9-.8 1.1M222.7 144.4l-.6 2.4-.5 1.2M223 155.2l-1.6 2.8M223 155.2l.1 .1a11.6 11.6 0 0 0 4.2 1.3h.5M224.4 151.7l-1.4 3.5M224.4 151.7l.2 .2a14.6 14.6 0 0 0 4.3 1.5h.4"/>
<path d="M226.2 149.4l-1 .9-.8 1.4M226.2 149.4l2.7 1a5.7 5.7 0 0 1-2.6-.9zM227.8 156.6l-.8 .9-1.5 1.3M228.9 150.4l.5 1.9-.1 1.1M229.3 153.4l-.5 1.6-1 1.6M185.9 168.7l.1 2.8 .2 1.6M185.9 168.7h.1M186.2 173.1l.3 1.4 .5 .7M186.2 173.1h.1M186.4 164.4l-.3 2.2-.2 2.1M186.8 163.1l-.4 1.2M186.8 162.8l-.1 .5"/>
<path d="M186.9 163.1v-.6l.4-1 .7-1.3 .3-.4-1.9 4.5M187 175.2h.1M187.4 167.9v1.8a11.2 11.2 0 0 1-.4 4.8v.7M187.4 164l-1.5 4.7M187.4 167.9l-.7 2.5-.5 2.7M187.6 164.3l-.2 3.6M193.1 170.1l.2 3.7M193.3 173.8l.4 2.4 .6 2.5M193.3 173.8h.1M194.3 178.7l1 3.2 .7 1.7M194.3 178.7h.1M194.3 170.7l-1 3.1"/>
<path d="M194.9 171l.8 3.8 1.1 4.4M195.5 174l-.1 .3a15 15 0 0 0-1 4.2l-.1 .2M196.8 179.2l.8 3.2a3.4 3.4 0 0 1 .1 2.5v1.1l-.8-.9-.9-1.5M196.8 179.2l-.5 2.1-.3 2.3M199 170.9l.1 .2M199.1 171.1l.8 4.5M199.1 161.4l.1-.1a1.09 1.09 0 0 0 .2 1.1 1.09 1.09 0 0 0 1.2 .3M199.2 170.8l-.1 .3M199.4 161.5a.89 .89 0 0 0 1 1 .85 .85 0 0 1-1-1zM199.4 161.5a.96 .96 0 0 0 .9 .9M199.4 161.5h.1M199.4 161.5a.9 .9 0 0 0 .8 .9"/>
<path d="M199.4 162.1l.1 .2M199.4 162.2v.1M199.5 161.2a.84 .84 0 0 0 .9 .9M199.5 161.2l.9 .9M199.5 161.2l-.1 .3M199.9 175.6l1.6 4.8M200.2 162.7h.1M200.2 162.4l1.2 1M200.3 162.6l-.1 .1M200.4 169.9l.8 3.1M200.4 162.1l-.2 .3M201.2 173l1.5 4.2"/>
<path d="M201.2 173l-1.3 2.6M202.7 177.2l2.1 4.5M202.7 177.2l-1.2 3.2M203.2 168l.5 2.3M203.7 170.3l1.4 4.3M203.7 170.3h.1M204.2 167.5l.4 1.7M204.6 169.2l1.7 3.9M204.6 169.2l-.9 1.1M205.1 174.6l2 4.4M206.3 173.1l2.1 4M206.3 166.5l.4 .9"/>
<path d="M206.3 173.1l-1.2 1.5M206.5 166.4l.7-.2 .1 .7M206.7 167.4l1.7 4M206.7 167.4h.1M207.1 179l2.6 4.4M207.3 166.9l2.1 3.7M207.3 166.9l-.6 .5M208.4 171.4l2.3 3.9M208.4 177.1l2.6 4M208.4 171.4h.1M208.4 177.1l-1.3 1.9M208.5 165.5h.1"/>
<path d="M208.5 165.5h.3M208.8 165.5h.1M208.8 165.5l.3 .4M209.1 165.9l.6 .8M209.4 170.6a47 47 0 0 0 5.6 7.1M209.4 170.6l-1 .8M209.7 166.7l.9 1.3 1.6 2M209.7 165h.1M209.7 165l.3 .5M209.7 166.7h.1M209.7 165l-.9 .5M209.9 164.7v-.1l-.5 .3"/>
<path d="M209.9 164.7l-.2 .3M209.9 164.7l-1.4 .8M210 165.5l.4 .8M210 165.5l-.9 .4M210.1 164.5l-1.6 1-5.9 2.8-1.3 .9-1.2 .9M210.1 164.5h.1M210.2 163.5l.4 .1M210.3 166.3l-.5 .4M210.3 166.3h.1M210.4 166.3l2.9 3.2M210.4 166.3l-.7 .4M210.5 163.6l-.4 .1"/>
<path d="M210.7 175.3l2.8 3.6M210.7 163.5h.1M210.8 163.5l.3 .4M210.9 160.1l.1 .2M210.9 160.1a.5 .5 0 0 0 .3 .6 .5 .5 0 0 0 .6-.3M210.9 160.2l.1 .1M211 160.3l.1 .4 .7-.3M211.1 163.9l-1.2 .7M211.1 163.9a.98 .98 0 0 1 .7-.7l.6 .8M211.1 163.9l.6 .4M211.4 162.3l.2 .1M211.4 162.3h.1"/>
<path d="M211.5 162.8l.3 .4M211.5 162.8h.1M211.5 162.8a.68 .68 0 0 0-.8 .6l.1 .1M211.5 162.8l-.4 .2-.3 .5M211.5 162.9a.37 .37 0 0 0 .3-.3 .37 .37 0 0 0-.2-.4 2.28 2.28 0 0 0-1.5 1.5l.7-.2-.2 .1M211.6 162.4v.2M211.6 162.4a1.48 1.48 0 0 0-1.3 1.1h.1M211.6 162.6l-.1 .2M211.6 162.6v-.1a1.2 1.2 0 0 0-1.2 .9v.1l.2 .1M211.7 162.2l-.1 .5M211.7 164.3l1.4 1.2 1.4 1M211.7 164.3h.1"/>
<path d="M211.9 174.2l-1.2 1.1M212.2 170l2.8 2.9M212.2 170h.1M212.4 160.5l.2-.1a1.31 1.31 0 0 1 1.4 .1l2.5 .4M212.4 160.5l.8-.3-.4-.2a.67 .67 0 0 0-.8-.3l-.1 .1a.43 .43 0 0 0-.1 .6 .43 .43 0 0 0 .6 .1h.1M212.4 160.5h.1M212.4 160.5l1.4 .5 1.6 .3M212.4 164l3.4 2.1M212.4 164l-.7 .3M213.3 169.5l2.7 2.3 4 2.9M213.3 169.5l-1.1 .5M213.5 178.9l3.1 3.2"/>
<path d="M214.3 161.1l-2.4 2.2M214.5 166.5l2.9 1.4M214.5 166.5h.1M215 177.7l3.4 3.2M215 172.9l1.4 1.2 1.7 1.1M215 177.7l-1.5 1.2M215.8 166.1l3.4 1.5M215.8 166.1l-1.3 .4M216.5 160.9l-1.5 .3 1.9 .2 2.1-.1M216.5 160.9l1 .1M216.5 172.3l-1.5 .6M217.4 167.9l1.6 .5 2.1 .4"/>
<path d="M217.4 167.9h.1M217.5 161l-1.2 .2M217.5 161h.1M218.1 175.2l1.8 1 1.4 .6M218.1 175.2h.1M219.2 167.6l3.3 .9M219.2 167.6l-1.8 .3M220 174.7l3.7 1.9M220 174.7l-1.9 .5M221.3 168.8l1.9 .2h2.2M221.3 176.8l2.1 .7 2.3 .5M221.3 176.8h.1"/>
<path d="M222.6 160.3l-2.9 .8a3.7 3.7 0 0 1-2.2-.1M223 168.3l.1 .1a4.9 4.9 0 0 0 2.6 .5l1.7-.1 2.1-.5M223 168.3l-1.1 .3h-1.7l1.1 .2M223.7 176.6l3.4 1.2M223.7 176.6l-2.4 .2M223.9 177.5l1 .2M225.7 167.3l-1.3 .6-1.4 .4M225.7 167.3a7.5 7.5 0 0 0 3.4 1.1l.4-.1M228.3 177.7h.1a4.2 4.2 0 0 0 2.2 .8h1.3l.9-.3M228.3 177.7h-3.6l2.3 .5 3.5 .3M228.3 177.7h.1M228.4 165.5l-2.7 1.8"/>
<path d="M228.4 165.5h.1a8.7 8.7 0 0 0 3.2 1.4h.6M228.4 165.5h.1M230.9 164.1l-1.6 .8-.9 .6M230.9 164.1l2.1 1a4.5 4.5 0 0 1-2.1-.9zM231.3 177.6l-3 .1M231.3 177.6l1.5 .5a1.86 1.86 0 0 1-1.4-.5zM232.3 166.9l-1.2 .8-1.6 .6M233 165.1l-.2 1.2-.5 .6M196 183.6h.1M201.5 180.4l2.3 4.9M201.5 180.4h.1M203.8 185.3l1.3 2.4 1.6 2.1"/>
<path d="M203.8 185.3h.1M204.8 181.7l2.6 5M204.8 181.7l-.6 1.5-.4 2.1M206.7 189.8h.1M207.4 186.7l1.9 3.9-.2 1.6-1-.8-1.4-1.6M207.4 186.7l-.5 1.5-.2 1.6M209.7 183.4l3.2 4M209.7 183.4h.1M211 181.1l3.1 4M211 181.1l-1.3 2.3M212.9 187.4l1.8 1.9 1.9 1.6M212.9 187.4h.1"/>
<path d="M214.1 185.1l3.5 4.1M214.1 185.1l-.9 1.4-.3 .9M216.6 190.9h.1M216.6 182.1l3.6 2.6M216.6 182.1h.1M217.6 189.2l2 2.3 .3 .5-.4 .7-1.8-.9-1.1-.9M217.6 189.2l-1 1.7M218.4 180.9l3.7 2.9M218.4 180.9l-1.8 1.2M220.2 184.7l2 1.1 2 .9M220.2 184.7h.1M222.1 183.8l3.8 2.5"/>
<path d="M222.1 183.8l-1.9 .9M224.2 186.7l3.2 .9M224.2 186.7h.1M225.9 186.3l2.3 1.3M225.9 186.3l-1.7 .4M227.3 187.6h.9l-.4 .1z"/>
<circle cx="75" cy="55.9" r="10.3"/>
<circle cx="75" cy="55.9" r="11.7"/>
<circle cx="75" cy="55.9" r="2.41"/>
<circle cx="75" cy="55.9" r="11.8"/>
<circle cx="75" cy="55.9" r="11.2"/>
<circle cx="75" cy="55.9" r="1.8"/>
</g>
<path d="M12.7 12.7h254" fill="none" stroke="#000" stroke-width=".28"/>
<text font-size="3.9" x="12.7" y="10.6">ENGINEERING REFERENCE DRAWING - NOT FOR MANUFACTURE</text>
<text font-size="3" x="14" y="213.5">SOLIDWORKS Educational Product. For Instructional Use Only.</text>
<text font-size="2.7" x="12.7" y="170.7">D01 - OVERALL ROTOR GENERAL ARRANGEMENT</text>
<g font-size="2.3">
<text x="12.7" y="174">Source: openfan_rotor_assembly_v02_final.SLDASM (LOCKED CAD BASELINE)</text>
<text x="12.7" y="177.2">Blade count B = 16</text>
<text x="36" y="177.2">Station pitch = 22.5 deg (exact)</text>
<text x="71.6" y="177.2">Rotor axis: global Z</text>
<text x="12.7" y="180.5">Assembly: 34 components, 99 native mates, 34/34 fully constrained</text>
<text x="12.7" y="183.7">Blade-to-blade min surface clearance: 205.5 mm (measured)</text>
<text x="12.7" y="187">Blade&lt;-&gt;root interface gap: 0.000000 mm (measured)</text>
<text x="12.7" y="190.2">Root-to-tip axial rake: 6.121 mm (measured; historical v02 defect was 757 mm)</text>
<text x="12.7" y="193.5">Evidence: FINAL_CAD_LOCK_REPORT.md, FULL_ROTOR_ASSEMBLY_BUILD_REPORT.md</text>
<text x="12.7" y="196.7">STATUS: Geometrically complete and assembly-verified. NOT structurally, aerodynamically,</text>
<text x="12.7" y="200">or manufacturing validated. No FEA or CFD has been performed on this geometry.</text>
</g>
</svg>
